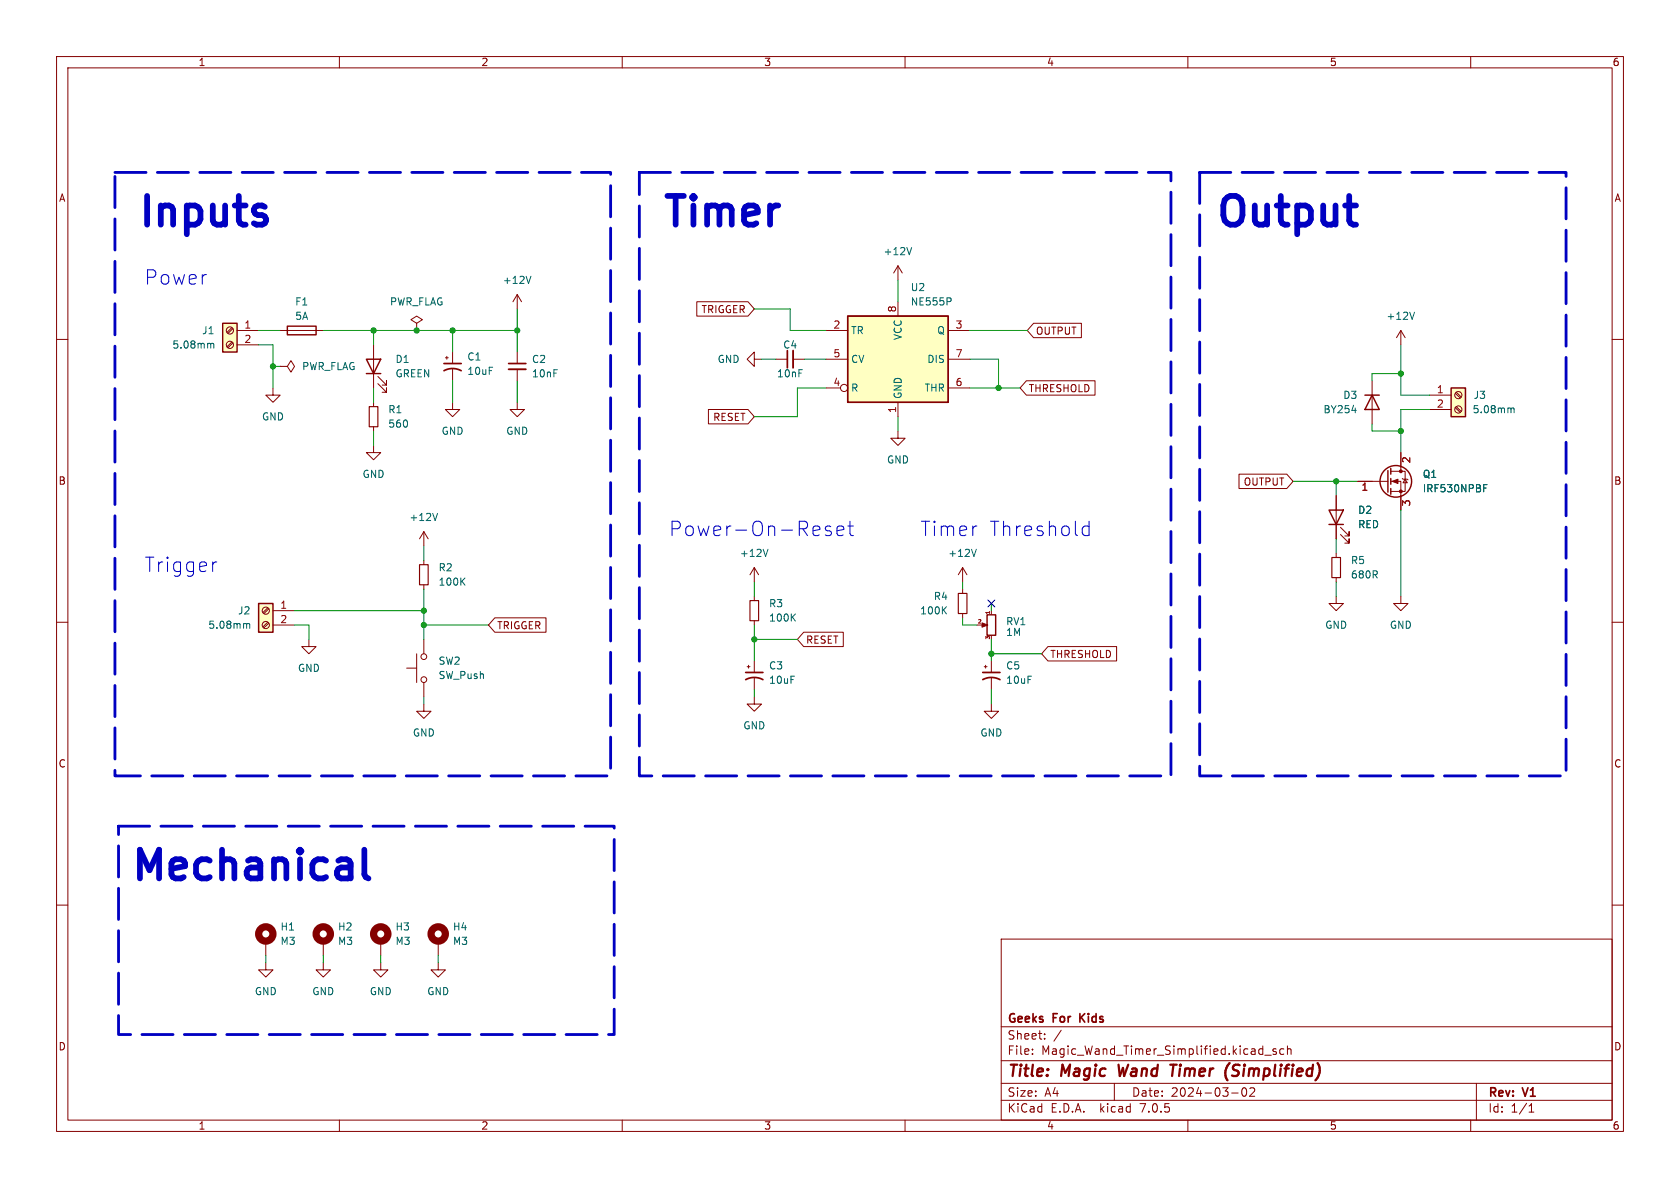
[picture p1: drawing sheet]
<svg xmlns="http://www.w3.org/2000/svg" width="297mm" height="210mm" viewBox="0 0 297 210" stroke-linecap="round" stroke-linejoin="round" font-family="sans-serif">
<g fill="none" stroke="#840000" stroke-width=".18">
<path d="M10 10h277v190h-277zM12 12h273v186h-273zM60 10v2M110 10v2M160 10v2M210 10v2M260 10v2M10 60h2M41 57.9l-.9 .9M41.2 58.1l-.9 .8M41.9 58.4h3.8M49.5 58.4h7.6"/>
<path d="M73.7 57.2l1-.7-1-.6-1.1 .6 1.1 .7v1.2M73.7 58.4h.1M91.4 52.1l-.7 1.2M91.4 52.1v2.5M91.4 52.1l.8 1.2M123.2 53.3h9l1.1 1.3-1.1 1.3h-9zM146 58.4h3.9M158.7 47v2.5M158.7 53.3v2.6M158.7 47l-.7 1.3M158.7 47l.8 1.3M167.6 58.4h3.8"/>
<path d="M182.7 57.1h8.5v2.6h-8.5l-1.1-1.3zM247.6 58.4l-.7 1.3M247.6 58.4v2.6M247.6 58.4l.8 1.3M285 60h2M41 60.5l-.9 .8M41.2 60.6l-.9 .9M41.9 61h3.8M48.3 68.6v1.3h1.2l-1.2 1.2-1.3-1.2h1.3M49.5 64.8h1.3l.6-1 .7 1-.7 1-.6-1M49.5 64.8h.1M66 78.7v1.3h1.3l-1.3 1.3-1.2-1.3h1.2"/>
<path d="M66 61v7.6M66 71.1v.8M66 75.4v.8M66.8 67.8l1.5 1.5v-.7v.7h-.7M66.8 66.5l1.5 1.6v-.8v.8h-.7M78.7 63.2h.5M79 63v.5M80 71.1v1.3h1.3l-1.3 1.3-1.3-1.3h1.3M80 62.2v2.1M80 65.3v2M91.4 71.1v1.3h1.3l-1.3 1.3-1.2-1.3h1.2M91.4 62.2v2.1"/>
<path d="M91.4 65.3v2M125.2 72.4h7l1.1 1.3-1.1 1.2h-7zM133.3 63.5v-1.3l-1.2 1.3 1.2 1.3v-1.3h1.3M137.2 63.5h2M140.2 63.5h2M146 63.5h3.9M146 68.6h2.6M158.7 76.2v1.3h1.3l-1.3 1.2-1.2-1.2h1.2M158.7 71.1v2.6M167.6 63.5h3.8M167.6 68.6h3.8M181.5 67.3h12.1v2.6h-12.1l-1.2-1.3z"/>
<path d="M242.6 67.3v7.6M252.7 69.9h3.8M252.7 72.4h3.8M257.3 72.1l.8 .8M257.3 69.5l.8 .9M257.5 71.9l.8 .8M257.5 69.3l.8 .9M74.9 94v2.5M74.9 99.1v.7M74.9 94l-.7 1.3M74.9 94l.8 1.3M219 83.8h8.5l1.1 1.3-1.1 1.3h-8.5z"/>
<path d="M236.2 87.6v7.7M236.2 97.8v.8M237 94.5l1.5 1.5v-.7v.7h-.8M237 93.2l1.5 1.5v-.7v.7h-.8M240 85.1h5.4M245.9 85.1h1.7v5.1M245.9 83.3h2.5v3.6h-2.5M247.6 80v3.3M247.9 84.6l.1 .1h.8l.1 .1M248.4 84.7l.4 .6h-.8zM10 110h2M47.3 110l-.8 .8"/>
<path d="M47.3 107.4l-.8 .9M47.5 110.2l-.8 .8M47.5 107.6l-.8 .9M48.3 110.5h3.8M48.3 108h3.8M54.6 113v1.3h1.3l-1.3 1.3-1.3-1.3h1.3M71.9 118.1h1.8M73.7 115.6v5.1M74.9 103.4v.7M74.9 113v2.6M87.5 109.2h9v2.6h-9l-1.1-1.3zM132.1 117.9h.5"/>
<path d="M132.3 117.6v.5M133.3 100.3v2.6M133.3 105.4v.8M133.3 109.7v.8M133.3 116.8v2.1M133.3 119.9v2M133.3 100.3l-.7 1.3M133.3 100.3l.8 1.3M142.1 111.8h7v2.5h-7l-1.1-1.3zM170.2 100.3v2.6M170.2 104.1v.8M170.2 108.5v.7"/>
<path d="M170.2 100.3l-.8 1.3M170.2 100.3l.7 1.3M172.7 110.5h1M174 117.9h.5M174.2 117.6v.5M175.3 108v.6M175.3 116.8v2.1M175.3 119.9v2M185.3 114.3h12.1v2.5h-12.1l-1.2-1.2zM236.2 105.4v1.3h1.3l-1.3 1.3-1.3-1.3h1.3M236.2 102.1v.8M247.6 105.4v1.3h1.3l-1.3 1.3-1.2-1.3h1.2"/>
<path d="M285 110h2M74.9 124.5v1.2h1.3l-1.3 1.3-1.2-1.3h1.2M74.9 120.7v2.5M133.3 123.2v1.3h1.3l-1.3 1.2-1.2-1.2h1.2M175.3 124.5v1.2h1.2l-1.2 1.3-1.3-1.3h1.3M10 160h2M285 160h2M47 170.2v1.3h1.3l-1.3 1.2-1.3-1.2h1.3M47 166.4v2.5M57.1 170.2v1.3h1.3l-1.3 1.2-1.2-1.2h1.2M57.1 166.4v2.5M67.3 170.2v1.3h1.3l-1.3 1.2-1.3-1.2h1.3"/>
<path d="M67.3 166.4v2.5M77.5 170.2v1.3h1.2l-1.2 1.2-1.3-1.2h1.3M77.5 166.4v2.5M177 166h108v32h-108zM60 198v2M110 198v2M160 198v2M177 194.5h108M177 191.5h108M177 187.5h108M177 181.5h108M182.5 186.3v.1"/>
<path d="M182.5 185.5v.1M184.7 183.6v.1M184.7 182.8v.1M187.6 182.1l-1.3 2M197 191.5v3M210 198v2M217.7 193.2h1.2M219.9 192.3a.94 .94 0 0 0 0 1.5 .81 .81 0 0 0 .6-.6 .81 .81 0 0 0-.3-.8l-.2-.1M221.2 192.3l-.2 .1M221.5 192.3l.3 .3-.1 .3-.8 .9h.9M223.6 186.5h1.1M225.6 185.5l-.4-.1-.2 .2 .1 .2 .5 .2v.3h-.6"/>
<path d="M227 185.5l-.5-.1-.3 .3v.4l.2 .2h.6M227.6 185.5l.2-.1 .4 .1v.9M227.6 184.9v1.5M260 198v2M261 191.5v6.5M270.3 196.6h.9M270.3 195.5l.4-.4v1.5"/>
<circle cx="40.6" cy="58.4" r=".63"/>
<circle cx="40.6" cy="61" r=".63"/>
<circle cx="149.2" cy="68.6" r=".63"/>
<circle cx="257.8" cy="72.4" r=".63"/>
<circle cx="257.8" cy="69.8" r=".63"/>
<circle cx="47" cy="107.9" r=".63"/>
<circle cx="47" cy="110.5" r=".63"/>
<circle cx="74.9" cy="116.1" r=".51"/>
<circle cx="74.9" cy="120.1" r=".51"/>
</g>
<path d="M206.9 188.2h1.1M207.5 188.2l-.3 2M216.8 190.6l.2 .4M217.4 187.9l-.6 .9" fill="none" stroke="#840000" stroke-width=".4"/>
<g fill="none" stroke="#840000" stroke-width="1.3">
<circle cx="47" cy="165.1" r="1.27"/>
<circle cx="57.1" cy="165.1" r="1.27"/>
<circle cx="67.3" cy="165.1" r="1.27"/>
<circle cx="77.5" cy="165.1" r="1.27"/>
</g>
<g fill="#ffffc2" stroke="#ffffc2" stroke-width=".18">
<path d="M39.4 57.2h2.5v5h-2.5z"/>
<path d="M149.9 55.9h17.7v15.2h-17.7z"/>
<path d="M256.5 68.6h2.6v5.1h-2.6z"/>
<path d="M45.7 106.7h2.6v5.1h-2.6z"/>
</g>
<g fill="none" stroke="#840000" stroke-width=".25">
<path d="M39.4 57.2h2.5v5h-2.5zM50.8 57.7h5.1v1.5h-5.1zM149.9 55.9h17.7v15.2h-17.7zM64.8 63.5h2.5l-1.3 2.5zM64.8 66h2.5M241.3 69.9h2.5M242.6 69.9l1.2 2.5h-2.5zM256.5 68.6h2.6v5.1h-2.6zM234.9 90.2h2.6l-1.3 2.5zM234.9 92.7h2.6M245.4 83.2v3.8M245.9 82.8v1"/>
<path d="M245.9 84.6v1M245.9 86.4v1M45.7 106.7h2.6v5.1h-2.6zM174.5 108.7h1.5v3.6h-1.5z"/>
<circle cx="246.8" cy="85.1" r="2.79"/>
</g>
<path d="M93.9 48.8l-.5 1.3M161.2 43.8l-.5 1.2M168 52.7l.2 .2-.2 .4M250.1 55.2l-.5 1.3M37.3 60.9l.1-.2 .3 .1 .1 .7M267.1 72.3l.2-.2 .3 .1 .1 .8M77.3 90.7l-.4 1.3M135.8 97.1l-.5 1.3M172.6 97.1l-.4 1.3M262.3 86.3h.4M262.3 85.7h.6M43.6 110.4l.2-.2 .3 .1v.8" fill="none" stroke="#006464" stroke-width=".18"/>
<path d="M65.3 71.9h1.5v3.5h-1.5zM74.2 99.8h1.5v3.6h-1.5zM235.5 98.6h1.5v3.5h-1.5zM132.6 106.2h1.5v3.5h-1.5zM169.4 104.9h1.5v3.6h-1.5z" fill="none" stroke="#840000" stroke-width=".2"/>
<path d="M78.5 65.5a3.2 3.2 0 0 1 3 0M78.5 64.3h3M89.9 64.3h3.1M139.2 62v3M131.8 118.9h3.1M173.7 118.9h3.1M131.8 120.1a3.2 3.2 0 0 1 3.1 0M173.7 120.1a3.2 3.2 0 0 1 3.1 0" fill="none" stroke="#840000" stroke-width=".3"/>
<path d="M89.9 65.3h3.1M140.2 62v3" fill="none" stroke="#840000" stroke-width=".33"/>
<g fill="#840000" stroke="#840000" stroke-width=".18">
<path d="M173.6 110.1l1 .4h-.2h.2l-1 .4z"/>
<path d="M246.1 85.1l1-.4v.8z"/>
<circle cx="247.6" cy="86.9" r=".25"/>
<circle cx="247.6" cy="83.3" r=".25"/>
</g>
<path d="M38.3 99.3l-.5 .2M146.9 93.1l-.6-.1-.4 .4 .1 .3 .9 .3 .1 .2-.1 .4-.3 .1-.7-.1M148 93.8l1.2-.2-.1-.5-.8-.1-.3 .4v.9l.1 .3 .2 .1 .8-.1M149.9 93h1M150.3 92.1v2.2l.1 .3 .5 .1M191.3 94.2l.5 .5 .7-.1M192.5 92.1v2.6M192.5 93.1l-.7-.1-.5 .5" fill="none" stroke="#0000c2" stroke-width=".18"/>
<path d="M64.4 150.2v4.4l.3 .4 .4 .3" fill="none" stroke="#0000c2" stroke-width="1"/>
<path d="M20.3 30.5h87.6v106.7h-87.6v-106.7M113 30.5h94v106.7h-94v-106.7M212.1 30.5h64.8v106.7h-64.8v-106.7M21 146.1h87.6v36.8h-87.6v-36.8" fill="none" stroke="#0000c2" stroke-width=".5" stroke-dasharray="5.5 2"/>
<g fill="none" stroke="#009600" stroke-width=".18">
<path d="M45.7 58.4h3.8M57.1 58.4h34.3M66 58.4v2.6M80 58.4v3.8M91.4 54.6v7.6M133.3 54.6h6.4v3.8h6.3M158.7 49.5v3.8M171.4 58.4h10.2M45.7 61h2.6v7.6M48.3 64.8h1.2M66 68.6v2.5M66 76.2v2.5"/>
<path d="M80 67.3v3.8M91.4 67.3v3.8M134.6 63.5h2.6M142.2 63.5h3.8M146 68.6h-5v5.1h-7.7M158.7 73.7v2.5M171.4 68.6h8.9M171.4 63.5h5.1v5.1M242.6 74.9v1.3h5M247.6 66h-5v1.3M247.6 61v8.9h5.1M252.7 72.4h-5.1v7.6"/>
<path d="M74.9 96.5v2.6M228.6 85.1h11.4M236.2 85.1v2.5M236.2 95.3v2.5M247.6 90.2v15.2M52.1 110.5h2.5v2.5M52.1 108h22.8M74.9 104.1v8.9M74.9 110.5h11.5M133.3 102.9v2.5M133.3 110.5v6.3M133.3 113h7.7"/>
<path d="M170.2 102.9v1.2M170.2 109.2v1.3h2.5M175.3 106.7v1.3M175.3 113v3.8M175.3 115.6h8.8M236.2 102.9v2.5M74.9 123.2v1.3M133.3 121.9v1.3M175.3 121.9v2.6M47 168.9v1.3M57.1 168.9v1.3M67.3 168.9v1.3"/>
<path d="M77.5 168.9v1.3"/>
</g>
<path d="M174.7 106.1l1.2 1.2M175.9 106.1l-1.2 1.2" fill="none" stroke="#000084" stroke-width=".18"/>
<g fill="#009600" stroke="#009600" stroke-width=".18">
<circle cx="247.6" cy="66" r=".46"/>
<circle cx="236.2" cy="85.1" r=".46"/>
<circle cx="247.6" cy="76.2" r=".46"/>
<circle cx="176.5" cy="68.6" r=".46"/>
<circle cx="48.3" cy="64.8" r=".46"/>
<circle cx="91.4" cy="58.4" r=".46"/>
<circle cx="66" cy="58.4" r=".46"/>
<circle cx="73.7" cy="58.4" r=".46"/>
<circle cx="80" cy="58.4" r=".46"/>
<circle cx="133.3" cy="113" r=".46"/>
<circle cx="175.3" cy="115.6" r=".46"/>
<circle cx="74.9" cy="110.5" r=".46"/>
<circle cx="74.9" cy="108" r=".46"/>
</g>
<g font-size="7.1" fill="#0000c2">
<text x="24.1" y="40.4">Inputs</text>
<text x="116.8" y="40.4">Timer</text>
<text x="214.6" y="40.4">Output</text>
<text x="22.9" y="156">Mechanical</text>
</g>
<g font-size="3.5" fill="#0000c2">
<text x="25.7" y="50.6">Power</text>
<text x="118.1" y="95">Power-On-Reset</text>
<text x="162.6" y="95">Timer</text>
<text x="174.6" y="95">Threshold</text>
<text x="25.4" y="101.4">Trigger</text>
</g>
<g font-size="2.8" fill="#840000">
<text x="178" y="190.8">Title:</text>
<text x="187.5" y="190.8">Magic</text>
<text x="198.2" y="190.8">Wand</text>
<text x="208" y="190.8">Timer</text>
<text x="218.2" y="190.8">(Simplified)</text>
</g>
<g font-size="2.1" fill="#840000">
<text x="178" y="183.9">Sheet:</text>
<text x="178" y="181.1">Geeks</text>
<text x="186.1" y="181.1">For</text>
<text x="191.3" y="181.1">Kids</text>
<text x="178" y="186.6">File:</text>
<text x="184" y="186.6">Magic_Wand_Timer_Simplified.kicad_sch</text>
<text x="178" y="196.8">KiCad</text>
<text x="178" y="194">Size:</text>
<text x="184.6" y="194">A4</text>
<text x="185.7" y="196.8">E.D.A.</text>
<text x="194.4" y="196.8">kicad</text>
<text x="200" y="194">Date:</text>
<text x="201.5" y="196.8">7.0.5</text>
<text x="206.9" y="194">2024-03-02</text>
<text x="263" y="194.2">Rev:</text>
<text x="263" y="196.8">Id:</text>
<text x="267" y="196.8">1/1</text>
<text x="269.2" y="194.2">V1</text>
</g>
<g font-size="1.8" fill="#840000">
<text x="35" y="11.8">1</text>
<text x="85" y="11.8">2</text>
<text x="135" y="11.8">3</text>
<text x="185" y="11.8">4</text>
<text x="235" y="11.8">5</text>
<text x="285" y="11.8">6</text>
<text x="10.4" y="35.8">A</text>
<text x="285.4" y="35.8">A</text>
<text x="124" y="55.5">TRIGGER</text>
<text x="183" y="59.3">OUTPUT</text>
<text x="181.8" y="69.5">THRESHOLD</text>
<text x="126" y="74.6">RESET</text>
<text x="10.3" y="85.8">B</text>
<text x="219.8" y="86">OUTPUT</text>
<text x="285.3" y="85.8">B</text>
<text x="87.8" y="111.4">TRIGGER</text>
<text x="142.4" y="113.9">RESET</text>
<text x="185.6" y="116.5">THRESHOLD</text>
<text x="10.3" y="135.8">C</text>
<text x="285.3" y="135.8">C</text>
<text x="10.3" y="185.8">D</text>
<text x="285.3" y="185.8">D</text>
<text x="35" y="199.8">1</text>
<text x="85" y="199.8">2</text>
<text x="135" y="199.8">3</text>
<text x="185" y="199.8">4</text>
<text x="235" y="199.8">5</text>
<text x="285" y="199.8">6</text>
</g>
<g font-size="1.8" fill="#006464">
<text x="156.1" y="45.3">+12V</text>
<text x="88.8" y="50.4">+12V</text>
<text x="161" y="51.6">U2</text>
<text x="35.7" y="59.2">J1</text>
<text x="52.1" y="54.2">F1</text>
<text x="52.1" y="56.7">5A</text>
<text x="68.9" y="54.2">PWR_FLAG</text>
<text x="150.4" y="59.2">TR</text>
<text x="161" y="54.2">NE555P</text>
<text x="165.7" y="59.2">Q</text>
<text x="245" y="56.7">+12V</text>
<text x="30.4" y="61.8">5.08mm</text>
<text x="53.3" y="65.6">PWR_FLAG</text>
<text x="69.9" y="64.3">D1</text>
<text x="82.6" y="63.9">C1</text>
<text x="94" y="64.3">C2</text>
<text x="126.8" y="64.3">GND</text>
<text x="138.4" y="61.8">C4</text>
<text x="150.4" y="64.3">CV</text>
<text x="159.6" y="60.1" transform="rotate(-90 159.6 60.1)">VCC</text>
<text x="163.9" y="64.3">DIS</text>
<text x="69.9" y="66.9">GREEN</text>
<text x="82.6" y="66.4">10uF</text>
<text x="94" y="66.9">10nF</text>
<text x="137.3" y="66.9">10nF</text>
<text x="150.4" y="69.4">R</text>
<text x="159.6" y="70.6" transform="rotate(-90 159.6 70.6)">GND</text>
<text x="163.4" y="69.4">THR</text>
<text x="237.4" y="70.7">D3</text>
<text x="260.5" y="70.7">J3</text>
<text x="46.3" y="74.5">GND</text>
<text x="68.6" y="73.2">R1</text>
<text x="68.6" y="75.8">560</text>
<text x="78" y="77">GND</text>
<text x="89.4" y="77">GND</text>
<text x="233.9" y="73.2">BY254</text>
<text x="260.3" y="73.2">5.08mm</text>
<text x="156.8" y="82.1">GND</text>
<text x="64" y="84.6">GND</text>
<text x="251.5" y="84.6">Q1</text>
<text x="251.5" y="87.2">IRF530NPBF</text>
<text x="72.3" y="92.3">+12V</text>
<text x="240" y="91">D2</text>
<text x="240" y="93.5">RED</text>
<text x="77.5" y="101.2">R2</text>
<text x="130.7" y="98.6">+12V</text>
<text x="167.6" y="98.6">+12V</text>
<text x="238.8" y="99.9">R5</text>
<text x="77.5" y="103.7">100K</text>
<text x="135.9" y="107.5">R3</text>
<text x="165" y="106.2">R4</text>
<text x="238.8" y="102.4">680R</text>
<text x="36.8" y="111.3">5.08mm</text>
<text x="42" y="108.8">J2</text>
<text x="135.9" y="110">100K</text>
<text x="162.6" y="108.8">100K</text>
<text x="177.8" y="110.7">RV1</text>
<text x="177.8" y="112.6">1M</text>
<text x="234.2" y="111.3">GND</text>
<text x="245.7" y="111.3">GND</text>
<text x="52.6" y="118.9">GND</text>
<text x="77.5" y="117.7">SW2</text>
<text x="135.9" y="118.5">C3</text>
<text x="177.8" y="118.5">C5</text>
<text x="77.5" y="120.2">SW_Push</text>
<text x="135.9" y="121">10uF</text>
<text x="177.8" y="121">10uF</text>
<text x="72.9" y="130.4">GND</text>
<text x="131.4" y="129.1">GND</text>
<text x="173.3" y="130.4">GND</text>
<text x="49.5" y="164.7">H1</text>
<text x="49.5" y="167.2">M3</text>
<text x="59.7" y="164.7">H2</text>
<text x="59.7" y="167.2">M3</text>
<text x="69.9" y="164.7">H3</text>
<text x="69.9" y="167.2">M3</text>
<text x="80" y="164.7">H4</text>
<text x="80" y="167.2">M3</text>
<text x="45" y="176.1">GND</text>
<text x="55.2" y="176.1">GND</text>
<text x="65.3" y="176.1">GND</text>
<text x="75.5" y="176.1">GND</text>
</g>
<g font-size="1.8" fill="#a90000">
<text x="43.1" y="58.2">1</text>
<text x="147.3" y="58.2">2</text>
<text x="158.5" y="55.3" transform="rotate(-90 158.5 55.3)">8</text>
<text x="168.9" y="58.2">3</text>
<text x="43.1" y="60.7">2</text>
<text x="147.3" y="63.2">5</text>
<text x="168.9" y="63.2">7</text>
<text x="147.3" y="68.3">4</text>
<text x="168.9" y="68.3">6</text>
<text x="254" y="69.6">1</text>
<text x="158.5" y="73.1" transform="rotate(-90 158.5 73.1)">1</text>
<text x="254" y="72.1">2</text>
<text x="249.6" y="81.9" transform="rotate(-90 249.6 81.9)">2</text>
<text x="240.6" y="87">1</text>
<text x="249.6" y="89.6" transform="rotate(-90 249.6 89.6)">3</text>
<text x="49.5" y="107.7">1</text>
<text x="49.5" y="110.2">2</text>
</g>
<g font-size=".9" fill="#a90000">
<text x="172.8" y="110.2">2</text>
<text x="175" y="113.1" transform="rotate(-90 175 113.1)">3</text>
<text x="175" y="108.7" transform="rotate(-90 175 108.7)">1</text>
</g>
</svg>
